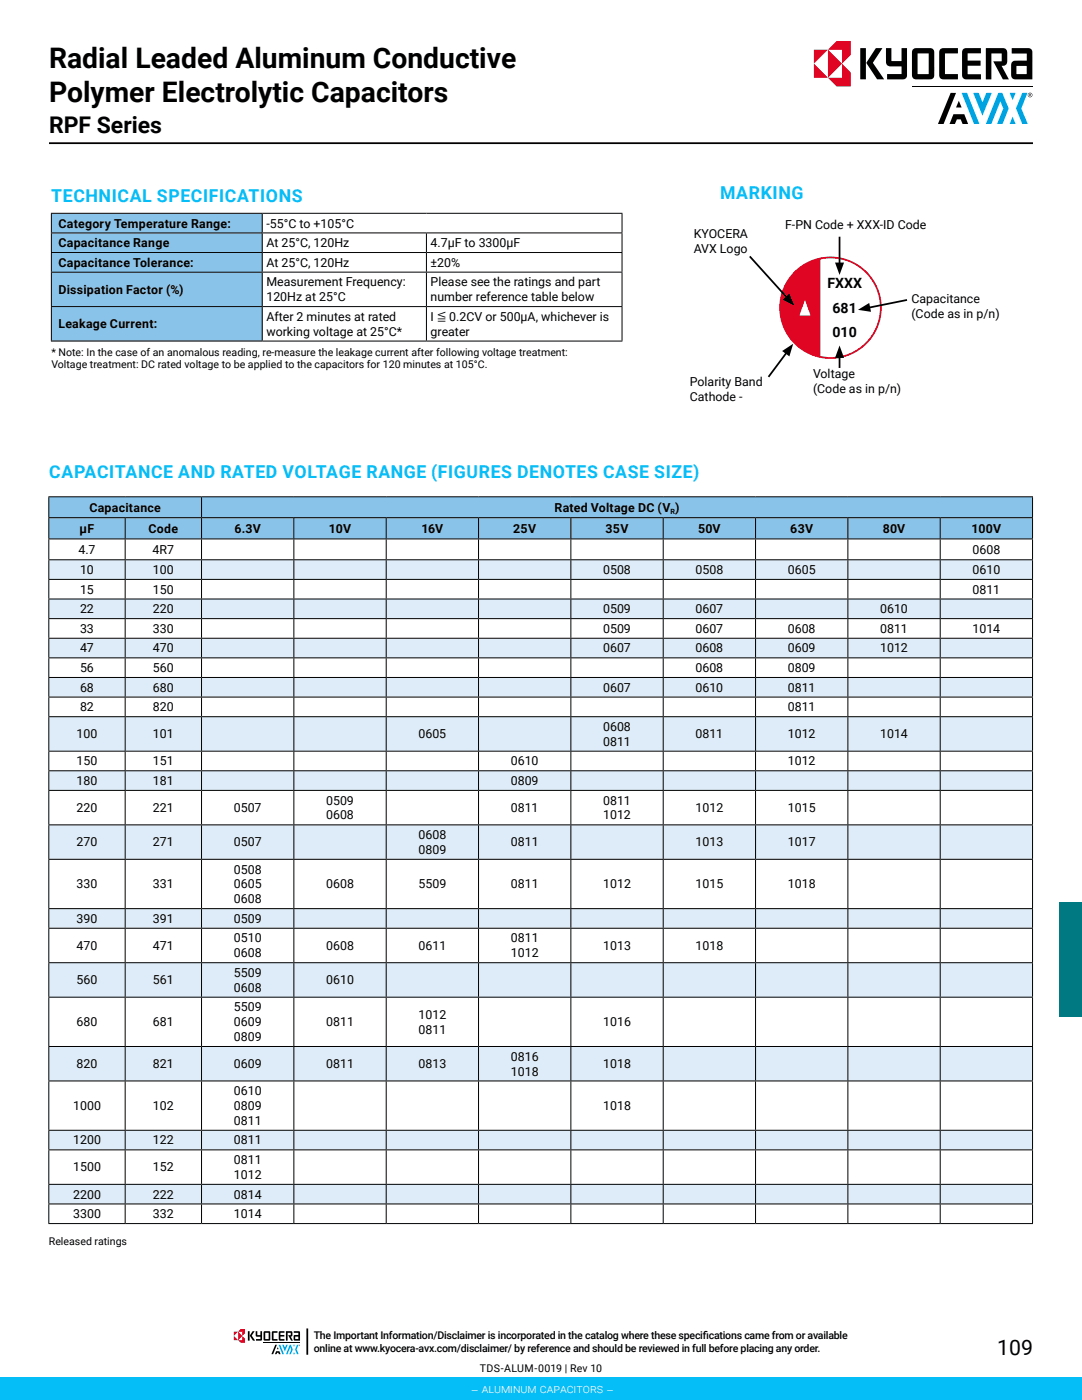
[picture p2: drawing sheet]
<svg xmlns="http://www.w3.org/2000/svg" width="216mm" height="279mm" viewBox="0 0 216 279" stroke-linecap="round" stroke-linejoin="round" font-family="sans-serif">
<path d="M9.8 28.6h196.3" fill="none" stroke="#000" stroke-width=".35"/>
<path d="M211.4 180h4.5v22.8h-4.5z" fill="#007982"/>
<path d="M10.2 42.6h42.1v3.9h-42.1zM10.2 46.5h42.1v3.9h-42.1zM10.2 50.4h42.1v3.9h-42.1zM10.2 54.3h42.1v6.9h-42.1zM10.2 61.2h42.1v6.9h-42.1z" fill="#8ac3e9"/>
<path d="M52.3 42.6h71.8v3.9h-71.8zM52.3 46.5h32.8v3.9h-32.8zM85.1 46.5h39v3.9h-39zM52.3 50.4h32.8v3.9h-32.8zM85.1 50.4h39v3.9h-39zM52.3 54.3h32.8v6.9h-32.8zM85.1 54.3h39v6.9h-39zM52.3 61.2h32.8v6.9h-32.8zM85.1 61.2h39v6.9h-39z" fill="#fff"/>
<g fill="none" stroke="#000" stroke-width=".2">
<path d="M10.2 42.6h114M10.2 46.5h114M10.2 50.4h114M10.2 54.3h114M10.2 42.7v3.7M10.2 46.6v3.7M10.2 50.5v3.7M10.2 54.4v6.7M52.3 42.7v3.7M52.3 46.6v3.7M52.3 50.5v3.7M52.3 54.4v6.7"/>
<path d="M85.1 46.6v3.7M85.1 50.5v3.7M85.1 54.4v6.7M124.1 42.7v3.7M124.1 46.6v3.7M124.1 50.5v3.7M124.1 54.4v6.7M10.2 61.2h114M10.2 68.1h114M10.2 61.3v6.7M52.3 61.3v6.7M85.1 61.3v6.7"/>
<path d="M124.1 61.3v6.7"/>
</g>
<path d="M157.1 70.2l-3.8 5" fill="none" stroke="#000" stroke-width=".35"/>
<path d="M156.1 70.1l2.2-1.5-.8 2.5z" fill="#000"/>
<circle cx="165.7" cy="61.4" r="9.9" fill="#df0523"/>
<circle cx="165.7" cy="61.4" r="9.9" fill="none" stroke="#df0523" stroke-width=".71" stroke-linecap="butt"/>
<path d="M163.7 51.8a9.8 9.8 0 0 1 11.9 9.6 9.8 9.8 0 0 1-11.9 9.6z" fill="#fff"/>
<path d="M167.5 47.2v5.7M167.5 70.9v2.5" fill="none" stroke="#000" stroke-width=".35"/>
<path d="M166.6 52.4h1.8l-.9 2.5zM167.5 69l.9 2.4h-1.8z" fill="#000"/>
<path d="M160.6 59.9l1.1 3.1h-2.2z" fill="#fff"/>
<path d="M149.6 51.2l7.6 8.4M181 59.9l-7.9 1.6" fill="none" stroke="#000" stroke-width=".35"/>
<path d="M156.2 59.8l1.3-1.2 1 2.4zM171.2 61.8l2.2-1.3 .4 1.7z" fill="#000"/>
<path d="M9.7 99.1h30.5v4.2h-30.5zM40.2 99.1h165.8v4.2h-165.8zM9.7 103.3h15.3v4.3h-15.3zM25 103.3h15.2v4.3h-15.2zM40.2 103.3h18.4v4.3h-18.4zM58.6 103.3h18.5v4.3h-18.5zM77.1 103.3h18.4v4.3h-18.4zM95.5 103.3h18.4v4.3h-18.4zM113.9 103.3h18.4v4.3h-18.4zM132.3 103.3h18.5v4.3h-18.5zM150.8 103.3h18.4v4.3h-18.4zM169.2 103.3h18.4v4.3h-18.4zM187.6 103.3h18.4v4.3h-18.4z" fill="#8ac3e9"/>
<path d="M9.7 111.7h15.3v3.9h-15.3zM25 111.7h15.2v3.9h-15.2zM40.2 111.7h18.4v3.9h-18.4zM58.6 111.7h18.5v3.9h-18.5zM77.1 111.7h18.4v3.9h-18.4zM95.5 111.7h18.4v3.9h-18.4zM113.9 111.7h18.4v3.9h-18.4zM132.3 111.7h18.5v3.9h-18.5zM150.8 111.7h18.4v3.9h-18.4zM169.2 111.7h18.4v3.9h-18.4zM187.6 111.7h18.4v3.9h-18.4zM9.7 119.5h15.3v4h-15.3zM25 119.5h15.2v4h-15.2zM40.2 119.5h18.4v4h-18.4zM58.6 119.5h18.5v4h-18.5zM77.1 119.5h18.4v4h-18.4zM95.5 119.5h18.4v4h-18.4zM113.9 119.5h18.4v4h-18.4zM132.3 119.5h18.5v4h-18.5zM150.8 119.5h18.4v4h-18.4zM169.2 119.5h18.4v4h-18.4zM187.6 119.5h18.4v4h-18.4zM9.7 127.4h15.3v3.9h-15.3zM25 127.4h15.2v3.9h-15.2zM40.2 127.4h18.4v3.9h-18.4zM58.6 127.4h18.5v3.9h-18.5zM77.1 127.4h18.4v3.9h-18.4zM95.5 127.4h18.4v3.9h-18.4zM113.9 127.4h18.4v3.9h-18.4zM132.3 127.4h18.5v3.9h-18.5zM150.8 127.4h18.4v3.9h-18.4zM169.2 127.4h18.4v3.9h-18.4zM187.6 127.4h18.4v3.9h-18.4zM9.7 135.2h15.3v3.9h-15.3zM25 135.2h15.2v3.9h-15.2zM40.2 135.2h18.4v3.9h-18.4zM58.6 135.2h18.5v3.9h-18.5zM77.1 135.2h18.4v3.9h-18.4zM95.5 135.2h18.4v3.9h-18.4zM113.9 135.2h18.4v3.9h-18.4zM132.3 135.2h18.5v3.9h-18.5zM150.8 135.2h18.4v3.9h-18.4zM169.2 135.2h18.4v3.9h-18.4zM187.6 135.2h18.4v3.9h-18.4zM9.7 143h15.3v6.9h-15.3zM25 143h15.2v6.9h-15.2zM40.2 143h18.4v6.9h-18.4zM58.6 143h18.5v6.9h-18.5zM77.1 143h18.4v6.9h-18.4zM95.5 143h18.4v6.9h-18.4zM113.9 143h18.4v6.9h-18.4zM132.3 143h18.5v6.9h-18.5zM150.8 143h18.4v6.9h-18.4zM169.2 143h18.4v6.9h-18.4zM187.6 143h18.4v6.9h-18.4zM9.7 153.8h15.3v3.9h-15.3zM25 153.8h15.2v3.9h-15.2zM40.2 153.8h18.4v3.9h-18.4zM58.6 153.8h18.5v3.9h-18.5zM77.1 153.8h18.4v3.9h-18.4zM95.5 153.8h18.4v3.9h-18.4zM113.9 153.8h18.4v3.9h-18.4zM132.3 153.8h18.5v3.9h-18.5zM150.8 153.8h18.4v3.9h-18.4zM169.2 153.8h18.4v3.9h-18.4zM187.6 153.8h18.4v3.9h-18.4zM9.7 164.6h15.3v6.9h-15.3zM25 164.6h15.2v6.9h-15.2zM40.2 164.6h18.4v6.9h-18.4zM58.6 164.6h18.5v6.9h-18.5zM77.1 164.6h18.4v6.9h-18.4zM95.5 164.6h18.4v6.9h-18.4zM113.9 164.6h18.4v6.9h-18.4zM132.3 164.6h18.5v6.9h-18.5zM150.8 164.6h18.4v6.9h-18.4zM169.2 164.6h18.4v6.9h-18.4zM187.6 164.6h18.4v6.9h-18.4zM9.7 181.3h15.3v4h-15.3zM25 181.3h15.2v4h-15.2zM40.2 181.3h18.4v4h-18.4zM58.6 181.3h18.5v4h-18.5zM77.1 181.3h18.4v4h-18.4zM95.5 181.3h18.4v4h-18.4zM113.9 181.3h18.4v4h-18.4zM132.3 181.3h18.5v4h-18.5zM150.8 181.3h18.4v4h-18.4zM169.2 181.3h18.4v4h-18.4zM187.6 181.3h18.4v4h-18.4zM9.7 192.1h15.3v6.9h-15.3zM25 192.1h15.2v6.9h-15.2zM40.2 192.1h18.4v6.9h-18.4zM58.6 192.1h18.5v6.9h-18.5zM77.1 192.1h18.4v6.9h-18.4zM95.5 192.1h18.4v6.9h-18.4zM113.9 192.1h18.4v6.9h-18.4zM132.3 192.1h18.5v6.9h-18.5zM150.8 192.1h18.4v6.9h-18.4zM169.2 192.1h18.4v6.9h-18.4zM187.6 192.1h18.4v6.9h-18.4zM9.7 208.9h15.3v6.8h-15.3zM25 208.9h15.2v6.8h-15.2zM40.2 208.9h18.4v6.8h-18.4zM58.6 208.9h18.5v6.8h-18.5zM77.1 208.9h18.4v6.8h-18.4zM95.5 208.9h18.4v6.8h-18.4zM113.9 208.9h18.4v6.8h-18.4zM132.3 208.9h18.5v6.8h-18.5zM150.8 208.9h18.4v6.8h-18.4zM169.2 208.9h18.4v6.8h-18.4zM187.6 208.9h18.4v6.8h-18.4zM9.7 225.6h15.3v3.9h-15.3zM25 225.6h15.2v3.9h-15.2zM40.2 225.6h18.4v3.9h-18.4zM58.6 225.6h18.5v3.9h-18.5zM77.1 225.6h18.4v3.9h-18.4zM95.5 225.6h18.4v3.9h-18.4zM113.9 225.6h18.4v3.9h-18.4zM132.3 225.6h18.5v3.9h-18.5zM150.8 225.6h18.4v3.9h-18.4zM169.2 225.6h18.4v3.9h-18.4zM187.6 225.6h18.4v3.9h-18.4zM9.7 236.4h15.3v3.9h-15.3zM25 236.4h15.2v3.9h-15.2zM40.2 236.4h18.4v3.9h-18.4zM58.6 236.4h18.5v3.9h-18.5zM77.1 236.4h18.4v3.9h-18.4zM95.5 236.4h18.4v3.9h-18.4zM113.9 236.4h18.4v3.9h-18.4zM132.3 236.4h18.5v3.9h-18.5zM150.8 236.4h18.4v3.9h-18.4zM169.2 236.4h18.4v3.9h-18.4zM187.6 236.4h18.4v3.9h-18.4z" fill="#ddecf8"/>
<g fill="none" stroke="#000" stroke-width=".2">
<path d="M9.7 99.1h196.4M9.7 99.2v4M40.2 99.2v4M206 99.2v4M9.7 103.3h196.4M9.7 107.6h196.4M9.7 111.7h196.4M9.7 115.6h196.4M9.7 119.5h196.4M9.7 103.4v4.1M9.7 107.6v4M9.7 111.8v3.7"/>
<path d="M9.7 115.7v3.8M9.7 119.6v3.8M25 103.4v4.1M25 107.6v4M25 111.8v3.7M25 115.7v3.8M25 119.6v3.8M40.2 103.4v4.1M40.2 107.6v4M40.2 111.8v3.7M40.2 115.7v3.8M40.2 119.6v3.8"/>
<path d="M58.6 103.4v4.1M58.6 107.6v4M58.6 111.8v3.7M58.6 115.7v3.8M58.6 119.6v3.8M77.1 103.4v4.1M77.1 107.6v4M77.1 111.8v3.7M77.1 115.7v3.8M77.1 119.6v3.8M95.5 103.4v4.1M95.5 107.6v4"/>
<path d="M95.5 111.8v3.7M95.5 115.7v3.8M95.5 119.6v3.8M113.9 103.4v4.1M113.9 107.6v4M113.9 111.8v3.7M113.9 115.7v3.8M113.9 119.6v3.8M132.3 103.4v4.1M132.3 107.6v4M132.3 111.8v3.7M132.3 115.7v3.8"/>
<path d="M132.3 119.6v3.8M150.8 103.4v4.1M150.8 107.6v4M150.8 111.8v3.7M150.8 115.7v3.8M150.8 119.6v3.8M169.2 103.4v4.1M169.2 107.6v4M169.2 111.8v3.7M169.2 115.7v3.8M169.2 119.6v3.8M187.6 103.4v4.1"/>
<path d="M187.6 107.6v4M187.6 111.8v3.7M187.6 115.7v3.8M187.6 119.6v3.8M206 103.4v4.1M206 107.6v4M206 111.8v3.7M206 115.7v3.8M206 119.6v3.8M9.7 123.5h196.4M9.7 127.4h196.4M9.7 131.3h196.4"/>
<path d="M9.7 135.2h196.4M9.7 139.1h196.4M9.7 123.5v3.8M9.7 127.5v3.7M9.7 131.4v3.7M9.7 135.3v3.7M9.7 139.2v3.7M25 123.5v3.8M25 127.5v3.7M25 131.4v3.7M25 135.3v3.7M25 139.2v3.7"/>
<path d="M40.2 123.5v3.8M40.2 127.5v3.7M40.2 131.4v3.7M40.2 135.3v3.7M40.2 139.2v3.7M58.6 123.5v3.8M58.6 127.5v3.7M58.6 131.4v3.7M58.6 135.3v3.7M58.6 139.2v3.7M77.1 123.5v3.8M77.1 127.5v3.7"/>
<path d="M77.1 131.4v3.7M77.1 135.3v3.7M77.1 139.2v3.7M95.5 123.5v3.8M95.5 127.5v3.7M95.5 131.4v3.7M95.5 135.3v3.7M95.5 139.2v3.7M113.9 123.5v3.8M113.9 127.5v3.7M113.9 131.4v3.7M113.9 135.3v3.7"/>
<path d="M113.9 139.2v3.7M132.3 123.5v3.8M132.3 127.5v3.7M132.3 131.4v3.7M132.3 135.3v3.7M132.3 139.2v3.7M150.8 123.5v3.8M150.8 127.5v3.7M150.8 131.4v3.7M150.8 135.3v3.7M150.8 139.2v3.7M169.2 123.5v3.8"/>
<path d="M169.2 127.5v3.7M169.2 131.4v3.7M169.2 135.3v3.7M169.2 139.2v3.7M187.6 123.5v3.8M187.6 127.5v3.7M187.6 131.4v3.7M187.6 135.3v3.7M187.6 139.2v3.7M206 123.5v3.8M206 127.5v3.7M206 131.4v3.7"/>
<path d="M206 135.3v3.7M206 139.2v3.7M9.7 143h196.4M9.7 149.9h196.4M9.7 153.8h196.4M9.7 157.7h196.4M9.7 143.1v6.7M9.7 150v3.7M9.7 153.9v3.8M9.7 157.8v6.7M25 143.1v6.7M25 150v3.7"/>
<path d="M25 153.9v3.8M25 157.8v6.7M40.2 143.1v6.7M40.2 150v3.7M40.2 153.9v3.8M40.2 157.8v6.7M58.6 143.1v6.7M58.6 150v3.7M58.6 153.9v3.8M58.6 157.8v6.7M77.1 143.1v6.7M77.1 150v3.7"/>
<path d="M77.1 153.9v3.8M77.1 157.8v6.7M95.5 143.1v6.7M95.5 150v3.7M95.5 153.9v3.8M95.5 157.8v6.7M113.9 143.1v6.7M113.9 150v3.7M113.9 153.9v3.8M113.9 157.8v6.7M132.3 143.1v6.7M132.3 150v3.7"/>
<path d="M132.3 153.9v3.8M132.3 157.8v6.7M150.8 143.1v6.7M150.8 150v3.7M150.8 153.9v3.8M150.8 157.8v6.7M169.2 143.1v6.7M169.2 150v3.7M169.2 153.9v3.8M169.2 157.8v6.7M187.6 143.1v6.7M187.6 150v3.7"/>
<path d="M187.6 153.9v3.8M187.6 157.8v6.7M206 143.1v6.7M206 150v3.7M206 153.9v3.8M206 157.8v6.7M9.7 164.6h196.4M9.7 171.5h196.4M9.7 164.7v6.7M9.7 171.6v9.7M25 164.7v6.7M25 171.6v9.7"/>
<path d="M40.2 164.7v6.7M40.2 171.6v9.7M58.6 164.7v6.7M58.6 171.6v9.7M77.1 164.7v6.7M77.1 171.6v9.7M95.5 164.7v6.7M95.5 171.6v9.7M113.9 164.7v6.7M113.9 171.6v9.7M132.3 164.7v6.7M132.3 171.6v9.7"/>
<path d="M150.8 164.7v6.7M150.8 171.6v9.7M169.2 164.7v6.7M169.2 171.6v9.7M187.6 164.7v6.7M187.6 171.6v9.7M206 164.7v6.7M206 171.6v9.7M9.7 181.3h196.4M9.7 185.3h196.4M9.7 192.1h196.4M9.7 199h196.4"/>
<path d="M9.7 181.4v3.8M9.7 185.3v6.7M9.7 192.2v6.7M9.7 199.1v9.7M25 181.4v3.8M25 185.3v6.7M25 192.2v6.7M25 199.1v9.7M40.2 181.4v3.8M40.2 185.3v6.7M40.2 192.2v6.7M40.2 199.1v9.7"/>
<path d="M58.6 181.4v3.8M58.6 185.3v6.7M58.6 192.2v6.7M58.6 199.1v9.7M77.1 181.4v3.8M77.1 185.3v6.7M77.1 192.2v6.7M77.1 199.1v9.7M95.5 181.4v3.8M95.5 185.3v6.7M95.5 192.2v6.7M95.5 199.1v9.7"/>
<path d="M113.9 181.4v3.8M113.9 185.3v6.7M113.9 192.2v6.7M113.9 199.1v9.7M132.3 181.4v3.8M132.3 185.3v6.7M132.3 192.2v6.7M132.3 199.1v9.7M150.8 181.4v3.8M150.8 185.3v6.7M150.8 192.2v6.7M150.8 199.1v9.7"/>
<path d="M169.2 181.4v3.8M169.2 185.3v6.7M169.2 192.2v6.7M169.2 199.1v9.7M187.6 181.4v3.8M187.6 185.3v6.7M187.6 192.2v6.7M187.6 199.1v9.7M206 181.4v3.8M206 185.3v6.7M206 192.2v6.7M206 199.1v9.7"/>
<path d="M9.7 208.9h196.4M9.7 215.7h196.4M9.7 208.9v6.7M9.7 215.8v9.7M25 208.9v6.7M25 215.8v9.7M40.2 208.9v6.7M40.2 215.8v9.7M58.6 208.9v6.7M58.6 215.8v9.7M77.1 208.9v6.7M77.1 215.8v9.7"/>
<path d="M95.5 208.9v6.7M95.5 215.8v9.7M113.9 208.9v6.7M113.9 215.8v9.7M132.3 208.9v6.7M132.3 215.8v9.7M150.8 208.9v6.7M150.8 215.8v9.7M169.2 208.9v6.7M169.2 215.8v9.7M187.6 208.9v6.7M187.6 215.8v9.7"/>
<path d="M206 208.9v6.7M206 215.8v9.7M9.7 225.6h196.4M9.7 229.5h196.4M9.7 236.4h196.4M9.7 225.7v3.7M9.7 229.6v6.7M9.7 236.5v3.7M25 225.7v3.7M25 229.6v6.7M25 236.5v3.7M40.2 225.7v3.7"/>
<path d="M40.2 229.6v6.7M40.2 236.5v3.7M58.6 225.7v3.7M58.6 229.6v6.7M58.6 236.5v3.7M77.1 225.7v3.7M77.1 229.6v6.7M77.1 236.5v3.7M95.5 225.7v3.7M95.5 229.6v6.7M95.5 236.5v3.7M113.9 225.7v3.7"/>
<path d="M113.9 229.6v6.7M113.9 236.5v3.7M132.3 225.7v3.7M132.3 229.6v6.7M132.3 236.5v3.7M150.8 225.7v3.7M150.8 229.6v6.7M150.8 236.5v3.7M169.2 225.7v3.7M169.2 229.6v6.7M169.2 236.5v3.7M187.6 225.7v3.7"/>
<path d="M187.6 229.6v6.7M187.6 236.5v3.7M206 225.7v3.7M206 229.6v6.7M206 236.5v3.7M9.7 240.3h196.4M9.7 244.2h196.4M9.7 240.4v3.7M25 240.4v3.7M40.2 240.4v3.7M58.6 240.4v3.7M77.1 240.4v3.7"/>
<path d="M95.5 240.4v3.7M113.9 240.4v3.7M132.3 240.4v3.7M150.8 240.4v3.7M169.2 240.4v3.7M187.6 240.4v3.7M206 240.4v3.7"/>
</g>
<path d="M0 274.9h215.9v4.5h-215.9z" fill="#06bef7"/>
<path d="M61.3 265.1v5.3" fill="none" stroke="#000" stroke-width=".35"/>
<g fill="#000">
<path d="M49.5 265.7h.3v1.9l-.3-.1zM50.4 265.7h.4l-.6 .9 .7 1a.5 .5 0 0 1-.7-.5l-.4-.5zM51 265.7h.3l.1 .8 .6-.1v-.7h.3v1.7l-1.2 .2v-.4h.9v-.4a.61 .61 0 0 1-1-.6zM54.3 265.8l1.1-.1v.3h-.8v1.2h.8v.4l-1-.1-.1-.1zM54.9 268.4h.4l-.8 1.9h-.3zM55.1 269.7h.7l.2 .6h-.4l-.1-.3h-.2l-.1 .3h-.3zM55.4 268.9l.2 .4h-.3zM55.7 265.7h1.1v.3h-.8v.4h.7v.3h-.7v.5l.8 .1v.3a.91 .91 0 0 1-1.2-.3zM57.1 265.7h.5a.58 .58 0 0 1 .7 .3 .58 .58 0 0 1-.3 .7l.4 .9h-.3l-.6-1.1h.5v-.5h-.6v1.5l-.3 .1z"/>
<path d="M52.9 266v1.2h.7v-1.2zM52.7 265.7h.1a.94 .94 0 0 1 1.1 .1v1.5v.2l-.3 .1a.75 .75 0 0 1-1-.3z"/>
<path d="M58.9 266.8v.4h.6v-.4zM58.6 265.7h.3a.77 .77 0 0 1 1 .2v1.7h-1a.67 .67 0 0 1-.1-1.2h.7v-.4h-.9z"/>
</g>
<g fill="#00a3e0">
<path d="M55.6 268.4h.3l.8 1.9h-.4z"/>
<path d="M56.3 268.4h.3l.3 .5 .2-.5h.3l-.6 1.4z"/>
<path d="M57.8 268.4h.2l.4 .9-.3 1h-.4l.4-1-.2-.4-.5 1.4h-.3z"/>
<path d="M58.5 268.4h.4l-.2 .4z"/>
<path d="M58.7 269.8l.2 .5h-.4z"/>
<path d="M59.3 268.4h.3l-.4 .9 .4 1h-.3l-.4-1z"/>
</g>
<path d="M59.7 268.4l.1 .2zM59.6 268.5a.12 .12 0 0 0 .2 0 .12 .12 0 0 0-.2 0zM59.6 268.5a.15 .15 0 0 1 .3 0 .15 .15 0 0 1-.3 0z" fill="#000"/>
<path d="M52.6 268h7.3" fill="none" stroke="#000" stroke-width=".2"/>
<g fill="#df0523">
<path d="M47.5 265.8l.9 .8-.9 .9z"/>
<path d="M46.7 265.8h.8l-.8 .8z"/>
<path d="M46.7 266.6l.8 .9h-.8z"/>
<path d="M48 265.2h.9v.9l-.5 .5v-.8h-.9z"/>
<path d="M47.5 267.5h.9v-.9l.5 .5v.9h-.9z"/>
</g>
<g fill="#000">
<path d="M171.7 9.6h1.1l-.1 6.2h-1zM174.8 9.6h1.3l-1.9 2.9 2.2 3.3h-1.4l-1.6-2.4a.94 .94 0 0 1-.5-1zM176.8 9.6h1.1v2.6h1.9l.1-.1v-2.5h1.1v5.4a.83 .83 0 0 1-1.1 .8h-2.9v-1h2.9v-1.5h-1.8a1.06 1.06 0 0 1-1.1-.3 1.06 1.06 0 0 1-.2-1.1zM187.6 9.9a2.54 2.54 0 0 1 2-.3h1.5v1l-2.5 .1v4.1h2.5v.9l-.1 .1h-2.2a1.05 1.05 0 0 1-1.1-.1 1.05 1.05 0 0 1-.3-1.1v-4.2zM189.7 18.5h1.1l-2.5 6.2h-1.1zM192.2 9.8l.6-.2h2.9v1h-2.5a.53 .53 0 0 0-.1 .8v.7h2.6l-.1 1h-2.5v1.6l.1 .1h2.5v.9l-2.8 .1a.95 .95 0 0 1-.9-1.3v-4zM196.7 9.6h2.9a1.12 1.12 0 0 1 1.2 .3 1.12 1.12 0 0 1 .2 1.2 2.08 2.08 0 0 1-.4 1.9l-.7 .1 1.4 2.7h-1.2l-1.9-3.5 1.7-.1v-1.5h-2.1v5.1h-1.1zM190.2 22.8h2.2l.8 1.9h-1.1l-.4-.9h-.8l-.4 .9h-1zM191.3 20.1l.6 1.4h-1.1z"/>
<path d="M183.1 10.7v4.1h2.2v-4.1zM182.2 9.9l.6-.3h2.2a.95 .95 0 0 1 1.4 .9v4.1a.96 .96 0 0 1-.2 1 .96 .96 0 0 1-1 .2h-.9a3.6 3.6 0 0 1-2.1-.2l-.2-.8v-4.3z"/>
<path d="M202.8 13.2v1.6h2.1v-1.6zM201.9 9.6h1.8a2.86 2.86 0 0 1 2.1 .3l.2 .5v5.4h-3.3a.97 .97 0 0 1-.9-1.3v-1.7a.85 .85 0 0 1 1.1-.7h2v-1.4h-3z"/>
</g>
<g fill="#00a3e0">
<path d="M191.9 18.5h1.1l2.4 6.2h-1z"/>
<path d="M194.2 18.5h1.1l.8 1.9 .7-1.9h1.1l-1.9 4.6z"/>
<path d="M199.2 18.5h.8l1.3 3.1-1.3 3.1h-1.1l1.3-3.1-.6-1.4-1.8 4.5h-1.1z"/>
<path d="M201.5 18.5h1.2l-.6 1.5z"/>
<path d="M202.1 23.3l.6 1.4h-1.2z"/>
<path d="M204 18.5h1l-1.2 3.1 1.3 3.1h-1.1l-1.3-3.1z"/>
</g>
<path d="M205.4 18.8v.1h.2zM205.4 18.7l.3 .1-.1 .2 .2 .2-.3-.2-.1 .2zM205.2 19a.38 .38 0 0 0 .7 0 .38 .38 0 0 0-.7 0zM205.1 19a.46 .46 0 0 1 .9 0 .46 .46 0 0 1-.9 0z" fill="#000"/>
<path d="M182 17.2h24" fill="none" stroke="#000" stroke-width=".2"/>
<g fill="#df0523">
<path d="M165.2 9.9l2.8 2.8-2.8 2.8z"/>
<path d="M162.4 9.9h2.8l-2.8 2.8z"/>
<path d="M162.4 12.7l2.8 2.8h-2.8z"/>
<path d="M166.9 8.2h2.8v2.8l-1.7 1.7v-2.8h-2.8z"/>
<path d="M165.2 15.5h2.8v-2.8l1.7 1.8v2.8h-2.8z"/>
</g>
<g font-size="5.6">
<text x="9.8" y="13.5">Radial Leaded Aluminum Conductive</text>
<text x="9.8" y="20.3">Polymer Electrolytic Capacitors</text>
</g>
<text font-size="4.6" x="9.8" y="26.6">RPF Series</text>
<text font-size="4.2" x="199" y="270.4">109</text>
<g font-size="3.5" fill="#06bef7">
<text x="10.2" y="40.2">TECHNICAL SPECIFICATIONS</text>
<text x="143.7" y="39.6">MARKING</text>
<text x="9.8" y="95.5">CAPACITANCE AND RATED VOLTAGE RANGE (FIGURES DENOTES CASE SIZE)</text>
</g>
<g font-size="2.8">
<text x="165.1" y="57.4">FXXX</text>
<text x="166.1" y="62.4">681</text>
<text x="166.1" y="67.3">010</text>
</g>
<g font-size="2.5">
<text x="11.7" y="45.4">Category Temperature Range:</text>
<text x="53.2" y="45.4">-55°C to +105°C</text>
<text x="138.4" y="47.5">KYOCERA</text>
<text x="156.7" y="45.8">F-PN Code + XXX-ID Code</text>
<text x="11.7" y="49.3">Capacitance Range</text>
<text x="11.7" y="53.2">Capacitance Tolerance:</text>
<text x="53.2" y="49.3">At 25°C, 120Hz</text>
<text x="53.2" y="53.2">At 25°C, 120Hz</text>
<text x="85.9" y="49.3">4.7μF to 3300μF</text>
<text x="85.9" y="53.2">±20%</text>
<text x="138.4" y="50.4">AVX Logo</text>
<text x="11.7" y="58.6">Dissipation Factor (%)</text>
<text x="53.2" y="57.1">Measurement Frequency:</text>
<text x="85.9" y="57.1">Please see the ratings and part</text>
<text x="11.7" y="65.5">Leakage Current:</text>
<text x="53.2" y="60.1">120Hz at 25°C</text>
<text x="53.2" y="64">After 2 minutes at rated</text>
<text x="85.9" y="60.1">number reference table below</text>
<text x="85.9" y="64">I ≦ 0.2CV or 500μA, whichever is</text>
<text x="181.9" y="60.4">Capacitance</text>
<text x="181.9" y="63.4">(Code as in p/n)</text>
<text x="53.2" y="67">working voltage at 25°C*</text>
<text x="85.9" y="67">greater</text>
<text x="137.7" y="77.1">Polarity Band</text>
<text x="162.2" y="75.4">Voltage</text>
<text x="137.7" y="80">Cathode -</text>
<text x="162.2" y="78.4">(Code as in p/n)</text>
<text x="15.9" y="106.3">µF</text>
<text x="17.8" y="102.1">Capacitance</text>
<text x="29.6" y="106.3">Code</text>
<text x="46.8" y="106.3">6.3V</text>
<text x="65.6" y="106.3">10V</text>
<text x="84.1" y="106.3">16V</text>
<text x="102.4" y="106.3">25V</text>
<text x="110.7" y="102.1">Rated Voltage DC (V )</text>
<text x="120.8" y="106.3">35V</text>
<text x="139.3" y="106.3">50V</text>
<text x="157.7" y="106.3">63V</text>
<text x="176.1" y="106.3">80V</text>
<text x="193.9" y="106.3">100V</text>
<text x="15.6" y="110.5">4.7</text>
<text x="30.4" y="110.5">4R7</text>
<text x="194" y="110.5">0608</text>
<text x="16" y="114.6">10</text>
<text x="16" y="118.5">15</text>
<text x="30.5" y="114.6">100</text>
<text x="30.5" y="118.5">150</text>
<text x="120.3" y="114.6">0508</text>
<text x="138.8" y="114.6">0508</text>
<text x="157.2" y="114.6">0605</text>
<text x="194" y="118.5">0811</text>
<text x="194" y="114.6">0610</text>
<text x="16" y="122.4">22</text>
<text x="30.5" y="122.4">220</text>
<text x="120.3" y="122.4">0509</text>
<text x="138.8" y="122.4">0607</text>
<text x="175.6" y="122.4">0610</text>
<text x="16" y="126.3">33</text>
<text x="16" y="130.2">47</text>
<text x="30.5" y="126.3">330</text>
<text x="30.5" y="130.2">470</text>
<text x="120.3" y="126.3">0509</text>
<text x="120.3" y="130.2">0607</text>
<text x="138.8" y="126.3">0607</text>
<text x="138.8" y="130.2">0608</text>
<text x="157.2" y="126.3">0608</text>
<text x="157.2" y="130.2">0609</text>
<text x="175.6" y="126.3">0811</text>
<text x="175.6" y="130.2">1012</text>
<text x="194" y="126.3">1014</text>
<text x="16" y="134.1">56</text>
<text x="30.5" y="134.1">560</text>
<text x="138.8" y="134.1">0608</text>
<text x="157.2" y="134.1">0809</text>
<text x="16" y="138">68</text>
<text x="16" y="142">82</text>
<text x="30.5" y="138">680</text>
<text x="30.5" y="142">820</text>
<text x="120.3" y="138">0607</text>
<text x="138.8" y="138">0610</text>
<text x="157.2" y="142">0811</text>
<text x="157.2" y="138">0811</text>
<text x="15.3" y="147.3">100</text>
<text x="30.5" y="147.3">101</text>
<text x="83.5" y="147.3">0605</text>
<text x="120.3" y="145.9">0608</text>
<text x="120.3" y="148.8">0811</text>
<text x="138.8" y="147.3">0811</text>
<text x="157.2" y="147.3">1012</text>
<text x="175.6" y="147.3">1014</text>
<text x="15.3" y="152.7">150</text>
<text x="30.5" y="152.7">151</text>
<text x="101.9" y="152.7">0610</text>
<text x="157.2" y="152.7">1012</text>
<text x="15.3" y="156.7">180</text>
<text x="30.5" y="156.7">181</text>
<text x="65.1" y="160.6">0509</text>
<text x="101.9" y="156.7">0809</text>
<text x="120.3" y="160.6">0811</text>
<text x="15.3" y="162.1">220</text>
<text x="30.5" y="162.1">221</text>
<text x="46.7" y="162.1">0507</text>
<text x="65.1" y="163.5">0608</text>
<text x="83.5" y="167.5">0608</text>
<text x="101.9" y="162.1">0811</text>
<text x="120.3" y="163.5">1012</text>
<text x="138.8" y="162.1">1012</text>
<text x="157.2" y="162.1">1015</text>
<text x="15.3" y="168.9">270</text>
<text x="30.5" y="168.9">271</text>
<text x="46.7" y="168.9">0507</text>
<text x="83.5" y="170.4">0809</text>
<text x="101.9" y="168.9">0811</text>
<text x="138.8" y="168.9">1013</text>
<text x="157.2" y="168.9">1017</text>
<text x="15.3" y="177.3">330</text>
<text x="30.5" y="177.3">331</text>
<text x="46.7" y="174.3">0508</text>
<text x="46.7" y="177.3">0605</text>
<text x="65.1" y="177.3">0608</text>
<text x="83.5" y="177.3">5509</text>
<text x="101.9" y="177.3">0811</text>
<text x="120.4" y="177.3">1012</text>
<text x="138.8" y="177.3">1015</text>
<text x="157.2" y="177.3">1018</text>
<text x="15.3" y="184.2">390</text>
<text x="30.5" y="184.2">391</text>
<text x="46.7" y="180.3">0608</text>
<text x="46.7" y="184.2">0509</text>
<text x="15.3" y="189.6">470</text>
<text x="30.5" y="189.6">471</text>
<text x="46.7" y="188.1">0510</text>
<text x="46.7" y="191">0608</text>
<text x="65.1" y="189.6">0608</text>
<text x="83.5" y="189.6">0611</text>
<text x="101.9" y="188.1">0811</text>
<text x="101.9" y="191">1012</text>
<text x="120.4" y="189.6">1013</text>
<text x="138.8" y="189.6">1018</text>
<text x="15.3" y="196.4">560</text>
<text x="30.5" y="196.4">561</text>
<text x="46.7" y="195">5509</text>
<text x="46.7" y="197.9">0608</text>
<text x="65.1" y="196.4">0610</text>
<text x="46.7" y="201.8">5509</text>
<text x="83.5" y="203.3">1012</text>
<text x="15.3" y="204.8">680</text>
<text x="30.5" y="204.8">681</text>
<text x="46.7" y="204.8">0609</text>
<text x="46.7" y="207.8">0809</text>
<text x="65.1" y="204.8">0811</text>
<text x="83.5" y="206.3">0811</text>
<text x="120.4" y="204.8">1016</text>
<text x="15.3" y="213.2">820</text>
<text x="30.5" y="213.2">821</text>
<text x="46.7" y="213.2">0609</text>
<text x="65.1" y="213.2">0811</text>
<text x="83.5" y="213.2">0813</text>
<text x="101.9" y="211.7">0816</text>
<text x="101.9" y="214.6">1018</text>
<text x="120.4" y="213.2">1018</text>
<text x="14.6" y="221.5">1000</text>
<text x="30.5" y="221.5">102</text>
<text x="46.7" y="218.6">0610</text>
<text x="46.7" y="221.5">0809</text>
<text x="120.4" y="221.5">1018</text>
<text x="46.7" y="224.5">0811</text>
<text x="14.6" y="228.4">1200</text>
<text x="14.6" y="233.8">1500</text>
<text x="30.5" y="228.4">122</text>
<text x="30.5" y="233.8">152</text>
<text x="46.7" y="228.4">0811</text>
<text x="46.7" y="232.3">0811</text>
<text x="14.6" y="239.2">2200</text>
<text x="30.5" y="239.2">222</text>
<text x="46.7" y="235.3">1012</text>
<text x="46.7" y="239.2">0814</text>
<text x="14.6" y="243.1">3300</text>
<text x="30.5" y="243.1">332</text>
<text x="46.7" y="243.1">1014</text>
</g>
<text font-size="2.5" fill="#fff" x="93.9" y="278.4">– aluminum capacitors –</text>
<g font-size="2.1">
<text x="10.2" y="71">* Note: In the case of an anomalous reading, re-measure the leakage current after following voltage treatment:</text>
<text x="10.2" y="73.5">Voltage treatment: DC rated voltage to be applied to the capacitors for 120 minutes at 105°C.</text>
<text x="9.7" y="248.4">Released ratings</text>
<text x="62.6" y="267.2">The Important Information/Disclaimer is incorporated in the catalog where these specif</text>
<text x="62.6" y="269.8">online at www.kyocera-avx.com/disclaimer/ by reference and should be reviewed in full before placing any order.</text>
<text x="140.2" y="267.2">ications came from or available</text>
<text x="95.8" y="273.8">TDS-ALUM-0019 | Rev 10</text>
</g>
<text font-size="1.4" x="133.8" y="102.6">R</text>
</svg>
